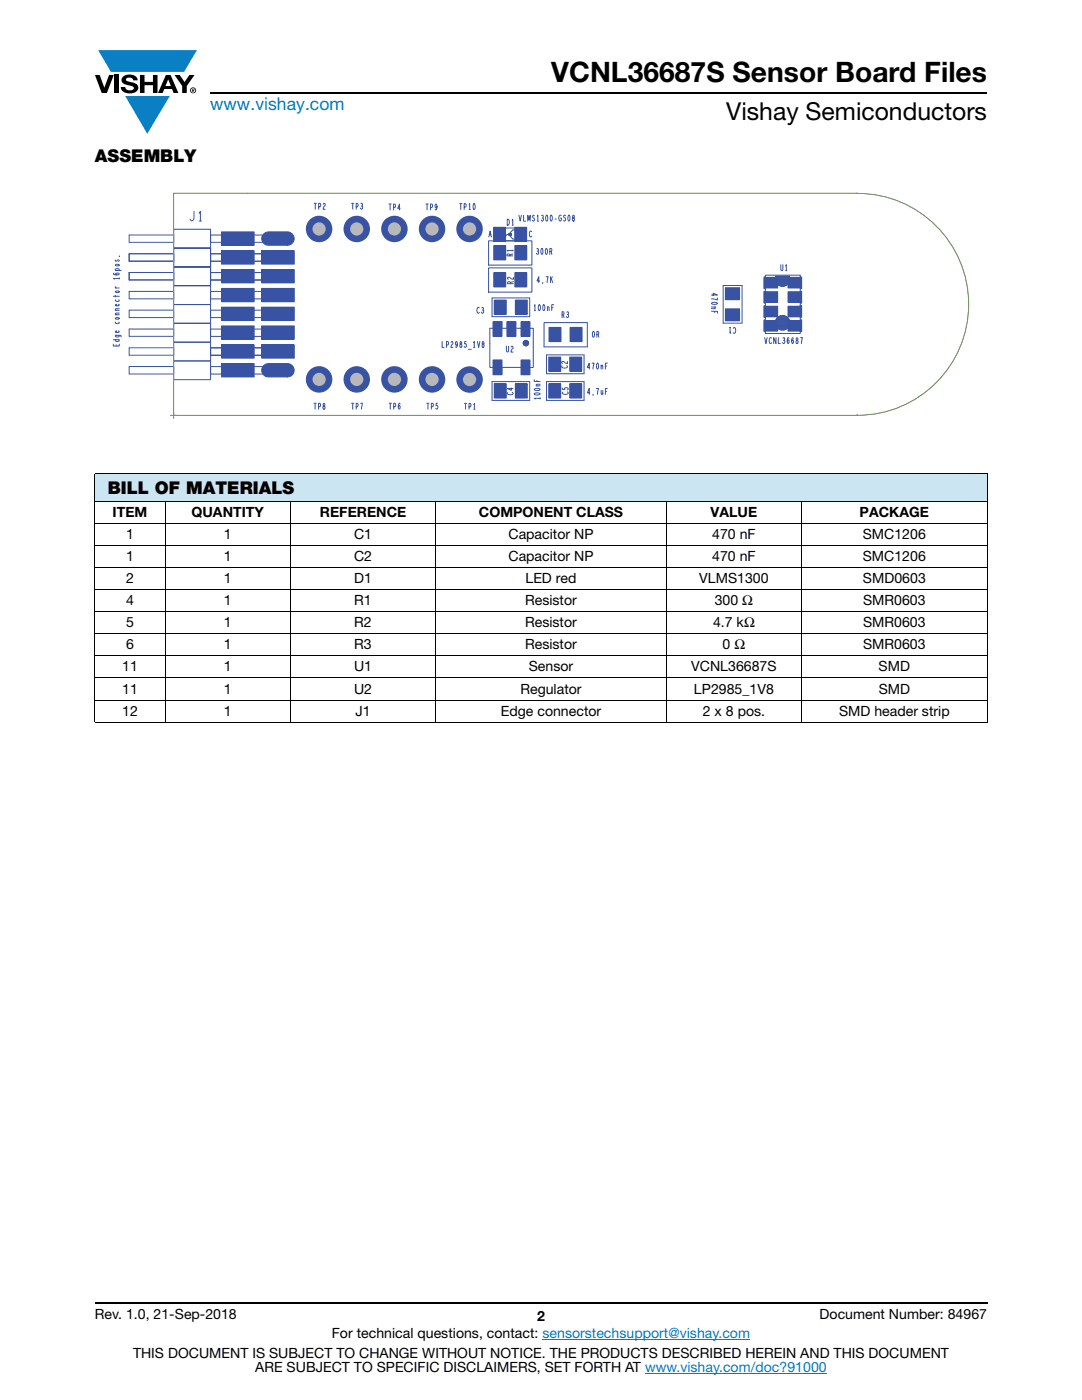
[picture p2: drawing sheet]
<svg xmlns="http://www.w3.org/2000/svg" width="216mm" height="279mm" viewBox="0 0 216 279" stroke-linecap="round" stroke-linejoin="round" font-family="sans-serif">
<g fill="#0a7fc3">
<path d="M19.6 10h19.7l-2.6 4.3h-1.1h-13.5z"/>
<path d="M25 19.2h8.9l-4.5 7.5z"/>
</g>
<g fill="#000">
<path d="M18.9 15h1l.9 2.5 1-2.5h.9l-1.4 3.6h-1zM22.9 15h.9v3.6h-.9zM24.6 15.3a2.1 2.1 0 0 1 2.8 .3l.1 .4h-.9a.79 .79 0 0 0-.7-.5 .79 .79 0 0 0-.8 .4l.3 .3 1 .2a1.08 1.08 0 0 1 1.2 1 1.08 1.08 0 0 1-1.1 1.2 1.73 1.73 0 0 1-2.4-1.2h.9a.96 .96 0 0 0 .8 .6 .96 .96 0 0 0 .9-.4 1.31 1.31 0 0 0-1.2-.6 1.03 1.03 0 0 1-1.1-.6 1.03 1.03 0 0 1 .2-1.1zM27.9 15h.9v1.3h1.7v-1.3h.9v3.6h-.9v-1.6h-1.7v1.6h-.9zM34.8 15h1.1l.9 1.4 1-1.4h1l-1.5 2.2v1.4h-.9v-1.4z"/>
<path d="M33.6 15.9l.5 1.3h-1.1zM33.1 15l-1.6 3.6h1l.3-.8h1.5l.3 .8h1l-1.6-3.6z"/>
<path d="M38.4 17.8h.2v.2h-.2zM38.3 17.7v.7h.1v-.3l.4 .3-.2-.3 .2-.2-.1-.2z"/>
<path d="M38.1 18a.46 .46 0 0 1 .9 0 .46 .46 0 0 1-.9 0zM37.9 18a.6 .6 0 0 0 1.2 0 .6 .6 0 0 0-1.2 0z"/>
</g>
<path d="M42 18.6h155M18.9 260h178.1" fill="none" stroke="#000" stroke-width=".36"/>
<path d="M108.2 267.3h41.5M128.7 274h36.3" fill="none" stroke="#007ec4" stroke-width=".2"/>
<path d="M18.9 94.5h178.1v5.5h-178.1z" fill="#cce5f3"/>
<g fill="none" stroke="#000" stroke-width=".2">
<path d="M18.9 94.5h178.1M18.9 94.6v49.4M33 99.9v44.3M58 99.9v44.3M87 99.9v44.3M132.9 99.9v44.3M160 99.9v44.3M197 94.6v49.4M18.9 100h178.1M18.9 104.4h178.1M18.9 108.8h178.1M18.9 113.3h178.1"/>
<path d="M18.9 117.7h178.1M18.9 122.1h178.1M18.9 126.5h178.1M18.9 130.9h178.1M18.9 135.3h178.1M18.9 139.7h178.1M18.9 144.1h178.1"/>
</g>
<path d="M22.5 38.5h170.9v45.1h-170.9z" fill="#fff"/>
<g fill="none" stroke="#3953a4" stroke-width=".2">
<path d="M22.6 59.1h1.2M22.8 54.5l-.2 .2 .4 .2h.5l.3-.2-.3-.2-.4 .1v.2l.2 .1M23 59v.3M23 57.5h.8M23 54h1.2M23 58.2h.8a.41 .41 0 0 1-.4 .2 .41 .41 0 0 1-.4-.2zM23 52.9l.6-.2 .2 .2-.6 .2zM23.1 57.2l-.1 .1 .2 .2M23.1 51.9l-.1 .1 .2 .1 .4-.2 .2 .1-.1 .2M23.1 59.8l-.1 .2 .3 .1h.5l-.1-.3M23.2 54l-.2-.3 .6-.1 .2 .1-.2 .3M23.9 51.1h.1"/>
<path d="M23.8 55.6h-1.2l.3 .1M23.8 55.4v.3M25.8 48.4h8.8M34.6 46.9h-8.8v1.5M34.6 50.6h-8.8v1.5h8.8M34.6 54.4h-8.8v1.5h8.8M34.6 58.2h-8.8v1.4h8.8M34.6 45.8h7.4v30h-7.4zM34.6 53.3h7.4M34.6 49.5h7.4M38.7 42.2v1.5l-.4 .4-.4-.4M39.7 44.1h.5"/>
<path d="M39.7 42.6l.3-.4v1.9M42 58.2h15.5v1.4h-15.5M42 54.4h15.5v1.5h-15.5M42 50.7h15.5v1.4h-15.5M42 46.9h15.5v1.5h-15.5M42 57h-7.4M45.2 46.9v1.5M45.2 50.7v1.4M45.2 54.4v1.5M45.2 58.2v1.4M49.5 46.9v1.5M49.5 50.7v1.4"/>
<path d="M49.5 54.4v1.5M49.5 58.2v1.5M53.5 46.9v1.5M53.5 50.7v1.4M53.5 54.4v1.5M53.5 58.2v1.5M62.7 40.6h.5M62.9 40.6v1.2M63.6 41.3h.2l.2-.2-.2-.5h-.2v1.2M64.5 40.8l.1-.2h.2l.1 .3-.4 .9h.4M70.1 40.6h.5M70.4 40.6v1.2"/>
<path d="M71.1 41.3a.35 .35 0 0 0 .4-.4 .35 .35 0 0 0-.4-.3v1.2M72 40.7l.3-.1-.1 .5M72.1 41.1l.3 .2-.1 .3-.1 .2-.3-.3M77.6 40.7h.5M77.8 40.7v1.2M78.5 41.4a.35 .35 0 0 0 .4-.3 .35 .35 0 0 0-.4-.4v1.2M79.9 41.6h-.5l.3-.9v1.2M85 40.7h.4M85.2 40.7v1.2M85.9 41.4l.4-.2-.1-.5h-.3v1.2M87.2 41.2l-.1 .3a.37 .37 0 0 1-.3-.4 .37 .37 0 0 1 .3-.4 1.01 1.01 0 0 1-.1 1.2l-.2-.1M91.7 40.6h.5"/>
<path d="M91.9 40.6v1.2M92.6 41.3l.4-.1-.1-.6h-.3v1.2M93.6 41.8h.2M93.6 40.9l.1-.3v1.2M94.5 40.7l.1-.1a.85 .85 0 0 1 0 1.2l-.2-.6zM97.5 48.1h8.6v4.8h-8.6zM97.5 53.5h8.6v4.8h-8.6zM97.5 47.3l.3-1.2 .2 1.2M97.6 46.9h.4M98.2 59.5h7.5v3.7h-7.5zM99.5 48h.8M99.5 47.9h.8"/>
<path d="M99.5 47.8h.8M99.5 47.7h.8M99.5 47.6h.8M99.5 47.5h.8M99.5 47.4h.8M99.5 47.3h.8M99.5 47.2h.8M99.5 47h.8M99.5 46.9h.8M99.5 46.8h.8M99.5 46.6h.8M99.5 46.5h.8"/>
<path d="M99.5 46.4h.8M99.5 46.3h.8M99.5 46.2h.8M99.5 46.1h.8M99.5 45.9h.8M99.5 45.8h.8M99.5 45.7h.8M99.5 45.6h.8M99.5 46.7h.8M99.5 45.5h4.6v2.6h-4.6zM100.3 45.5v2.6h-.8M100.3 46l.5 .1v1.1l.4-.4h.4"/>
<path d="M101.2 43.7h.2a.7 .7 0 0 1-.2 1.2zM101.6 46.6h.4v.4h-.4zM101.6 46.9h.4M101.6 46.8h.4M101.6 46.7h.4M101.8 51.1v-.3l-.2-.1-.4 .1v.3h1.1M101.9 56.6l-.2-.4-.4 .2v.2h1.1M102.2 44.9h.2M102.2 44l.1-.3v1.2M102.3 50.7l-.5 .1M102.3 50h-1.1l.2 .1M102.3 49.9v.2"/>
<path d="M102.4 55.3v.4l-.8-.4-.3 .1v.2l.2 .1M102.4 56.2l-.5 .2M103.3 48h.8M103.3 47.9h.8M103.3 47.8h.8M103.3 47.6h.8M103.3 47.5h.8M103.3 47.4h.8M103.3 47.3h.8M103.3 47.2h.8M103.3 47h.8M103.3 46.9h.8"/>
<path d="M103.3 46.8h.8M103.3 46.7h.8M103.3 46.6h.8M103.3 46.5h.8M103.3 46.4h.8M103.3 46.3h.8M103.3 46.2h.8M103.3 46.1h.8M103.3 45.9h.8M103.3 45.8h.8M103.3 45.7h.8M103.3 45.6h.8"/>
<path d="M103.3 45.5v2.6h.8M103.3 45.9h-1l-.5 .5v.8l.5 .5h1.8M103.5 42.9l.3 1.2 .2-1.2M104.5 42.9v1.2h.4M105.3 44.1v-1.2l.3 1 .2-1v1.2M106.1 46.2l-.1-.1a.66 .66 0 0 0-.2 1.2l.3-.2M106.6 43.1l-.1-.1a.29 .29 0 0 0-.3 .3 .29 .29 0 0 0 .4 .3v.4l-.2 .1-.2-.1M107.1 49.7l.2-.1 .1 .1-.1 .4M107.2 44.1h.3M107.2 43.2l.1-.3v1.2M107.2 50.1a.29 .29 0 0 1 .3 .4 .29 .29 0 0 1-.4 .2l-.1-.2M107.6 56.1h-.4l.3-.9v1.2"/>
<path d="M108.1 49.6h.1l.1 .4v.5l-.2 .3-.2-.6zM108.1 43a.25 .25 0 0 1 .3 .2 .25 .25 0 0 1-.1 .3M108.2 43.5l.2 .2v.2l-.1 .2-.3-.2M108.3 56.4v.2M108.9 49.6h.1a.85 .85 0 0 1 0 1.2l-.2-.6zM109 55.2h.4l-.2 1.2M109 43h.2l.1 .5-.1 .6h-.2a1.07 1.07 0 0 1 0-1.1zM109.7 50.2l.4-.2-.1-.4h-.3v1.2M109.8 55.2v1.2M109.9 43a.64 .64 0 0 1 0 1.1l-.1-.6zM110 50.2l.1 .6M110 55.6l.3 .8"/>
<path d="M110.2 55.2l-.4 .8M110.8 43.7h.2M112 43.1a.31 .31 0 0 0-.4 0 .31 .31 0 0 0-.1 .3 .37 .37 0 0 0 0 .5 .37 .37 0 0 0 .5 .1v-.5h-.2M112.8 43.1l-.1-.2a.32 .32 0 0 0-.2 .4 .32 .32 0 0 0 .3 .2v.5l-.2 .1-.2-.1M113.5 43h.1l.1 .5-.1 .6h-.1a1.07 1.07 0 0 1 0-1.1zM114.3 43a.44 .44 0 0 0 .3 .7v.3a.31 .31 0 0 1-.4-.2 .31 .31 0 0 1 .3-.4l.1-.3zM142 58.9h1.1l-.8-.4v.5M143.1 59.5v.4l-1.1-.3M144.3 57h3.8v7.5h-3.8zM152.4 58.2h.3v2.3h-.3zM152.4 55.3h.3v2.3h-.3zM152.7 54.9h7v11.7h-7z"/>
<path d="M153.4 56.1h.6M153.4 56h.6M153.4 55.9h.6M153.5 56.2h.4M153.5 55.8h.4M154.7 55.8h2.9M154.7 55.7h2.9M154.7 56h2.9M154.7 55.9h2.9M154.7 55.6h2.9M154.7 55.5h2.9M154.7 56.1h2.9"/>
<path d="M154.7 55.3h2.9M154.8 55.2h2.8M154.8 56.2h2.7M154.8 56.3h2.7M154.8 55.1h2.7a1.45 1.45 0 0 1-1.4 2 1.45 1.45 0 0 1-1.3-2zM154.9 56.4h2.5M154.9 56.5h2.5M155 56.6h2.3M155.1 56.7h2.1M155.3 56.9h1.7M155.4 57h1.5M155.7 57.1h1"/>
<path d="M155.8 52.8v1.1l.2 .1 .2-.1v-1.1M156.8 53.1l.1-.3v1.2M156.8 54h.2M159.7 58.2h.3v2.3h-.3zM159.7 55.3h.3v2.3h-.3zM22.6 67.8h1.2M22.6 68.7v.4h1.2v-.4M23 62.8h.8M23 61.9h.8M23 66.9h1.1l.1 .1-.1 .2M23 63.5h.8a.41 .41 0 0 1-.4 .2 .41 .41 0 0 1-.4-.2zM23.1 64.3v.2l.3 .1 .4-.1-.1-.2"/>
<path d="M23.1 67.8l-.1 .2 .3 .2 .5-.2-.2-.2M23.2 66.9l-.1 .3 .3 .1 .4-.1-.2-.3M23.2 68.8v.3M23.6 60.7l.2 .2a.42 .42 0 0 1-.7-.1l.2-.1v.3M23.6 66l.2 .2-.2 .2-.5-.1v-.2l.2-.1v.4M23.8 62.5h-.7l-.1 .2 .2 .1M23.8 61.6h-.7l-.1 .3h.2M34.6 61.9h-8.8v1.5h8.8M34.6 65.7h-8.8v1.4h8.8M34.6 69.4h-8.8v1.5h8.8M34.6 73.2h-8.8v1.4h8.8M34.6 68.3h7.4"/>
<path d="M34.6 72h7.4M42 65.7h15.5v1.4h-15.5M42 73.2h15.5v1.4h-15.5M42 69.4h15.5v1.5h-15.5M42 61.9h15.5v1.5h-15.5M42 64.5h-7.4M42 60.8h-7.4M45.2 61.9v1.5M45.2 65.7v1.4M45.2 69.4v1.5M45.2 73.2v1.4M49.5 61.9v1.5"/>
<path d="M49.5 65.7v1.4M49.5 69.4v1.5M49.5 73.2v1.4M53.5 61.9v1.5M53.5 65.7v1.4M53.5 69.4v1.5M53.5 73.2v1.4M88.2 68.2v1.1h.4M89.1 68.8h.2l.2-.2-.2-.4h-.2v1.1M90 68.3l.3-.1 .1 .3-.4 .8h.4M91.3 68.6l-.1 .3h-.2l-.1-.2 .1-.5a.78 .78 0 0 1 .1 1.1l-.2-.1M91.9 68.2a.44 .44 0 0 0 .3 .7l-.2 .4a.33 .33 0 0 1-.3-.3 .33 .33 0 0 1 .4-.4v-.3z"/>
<path d="M93 68.2h-.3l.1 .4a.33 .33 0 0 1 .3 .4 .33 .33 0 0 1-.4 .3l-.1-.2M93.4 69.7h.6M94.5 69.3h.2M94.5 68.4l.1-.2v1.1M95.3 68.2l.2 1.1 .3-1.1M95.6 61.4h-.3l-.1 .6a.39 .39 0 0 0 .3 .5l.1-.2M96.1 61.4h.3v.5M96.3 61.9l.2 .1v.3l-.1 .2-.3-.2M96.3 68.2a.44 .44 0 0 0 .3 .7l-.1 .4a.33 .33 0 0 1-.3-.3 .33 .33 0 0 1 .3-.4v-.3zM97.8 65.5h8.6v7.8h-8.7v-7.8M98.2 76.2h7.5v3.7h-7.5zM98.5 74.7h1.6"/>
<path d="M98.5 74.6h1.6M98.5 74.5h1.6M98.5 74.4h1.6M98.5 74.3h1.6M98.5 74.1h1.6M98.5 74h1.6M98.5 73.9h1.6M98.5 73.8h1.6M98.5 73.7h1.6M98.5 73.6h1.6M98.5 73.5h1.6v1.3h-1.6zM98.5 65.4h1.6"/>
<path d="M98.5 65.3h1.6M98.5 65.2h1.6M98.5 65.1h1.6M98.5 65h1.6M98.5 64.8h1.6M98.5 64.7h1.6M98.5 64.6h1.6M98.5 64.5h1.6M98.5 64.4h1.6M98.5 64.3h1.6M98.5 64.2h1.6v1.3h-1.6zM101 69.1v.8l.3 .4 .2-.2v-1"/>
<path d="M101.2 65.4h1.6M101.2 65.3h1.6M101.2 65.2h1.6M101.2 65.1h1.6M101.2 65h1.6M101.2 64.8h1.6M101.2 64.7h1.6M101.2 64.6h1.6M101.2 64.5h1.6M101.2 64.4h1.6M101.2 64.3h1.6M101.2 64.2h1.6v1.3h-1.6z"/>
<path d="M102 69.3l.3-.2 .1 .4-.4 .4v.4h.4M102 77.4v.5l-.8-.4h1.2M102.2 78.3l.2 .2a.71 .71 0 0 1-1.2 0l.1-.2M104.1 65.4h1.5M104.1 65.3h1.5M104.1 65.2h1.5M104.1 65.1h1.5M104.1 65h1.5M104.1 64.8h1.5M104.1 64.7h1.5M104.1 64.6h1.5M104.1 64.5h1.5"/>
<path d="M104.1 64.4h1.5M104.1 64.3h1.5M104.1 74.7h1.5M104.1 74.6h1.5M104.1 74.5h1.5M104.1 74.4h1.5M104.1 74.3h1.5M104.1 74.1h1.5M104.1 74h1.5M104.1 73.9h1.5M104.1 73.8h1.5M104.1 73.7h1.5"/>
<path d="M104.1 73.6h1.5M104.1 73.5h1.5v1.3h-1.5zM104.1 64.2h1.5v1.3h-1.5zM104.4 68.6h1.1M104.4 68.5h1.1M104.4 68.3h1.1M104.4 68.7h1.1M104.4 68.3h1M104.5 68.8h.9M104.5 68.1h.9M104.6 68.9h.7M104.6 68h.7"/>
<path d="M104.8 69h.3M104.9 67.9h.1M106.6 75.8v.3h1.2M106.6 78.5l.6-.1 .5 .1a.64 .64 0 0 1-1.1 0zM106.6 77.6a.7 .7 0 0 1 1.1 .2 .71 .71 0 0 1-1.1-.2zM106.6 62h.2M106.6 61.1l.1-.3v1.2M107 77h.8M107.2 75.9v.2M107.5 60.9l.1-.1a.85 .85 0 0 1 0 1.2l-.2-.6zM107.8 76.7h-.7l-.1 .2 .2 .1M107.8 79.5h-1.2l.2 .1"/>
<path d="M107.8 79.4v.2M108.4 60.9a.64 .64 0 0 1 0 1.1l-.1-.4zM108.6 64.4h8.6v4.8h-8.6zM109.1 70.8h7.4v3.8h-7.4zM109.1 76.2h7.4v3.7h-7.4zM109.2 61.4l.1-.2 .2 .1 .1 .7M109.2 61.2v.8M110.1 61.4h.2M110.5 60.8h-.4v1.2M112.2 62.8l.3-.1-.1-.5h-.2v1.2M112.2 77.4v.3h.5v-.3h.4l.3 .2-.2 .2M112.4 62.8l.1 .6"/>
<path d="M113.1 73l.1 .1a.62 .62 0 0 1-.9 .3l-.3-.3 .2-.1M113.1 62.3l.2-.1 .1 .2-.1 .4M113.2 78.2l.1 .1a.57 .57 0 0 1-.4 .5 .57 .57 0 0 1-.5-.2l-.2-.2 .1-.1M113.2 62.8l.3 .1v.3l-.2 .2-.3-.2M113.2 72.1v.5l-.8-.5-.4 .2 .2 .2M117.7 73.3h-.5l.4-.8v1.2M117.7 78.4h-.5l.4-.9v1.2M118.1 72.5h.4l-.2 1.2M118.3 66.2a.62 .62 0 0 1 .2 1l-.1 .1-.1-.1zM118.4 78.7l-.1 .2M119 77.5h.4l-.2 1.2M119.1 66.7l.4-.1-.2-.5h-.2v1.2"/>
<path d="M119.1 72.5h.2l.1 .4v.5l-.2 .3-.2-.6zM119.3 66.7l.2 .6M119.9 77.9l.1 .8 .3-.2M119.9 73.1l.1-.2 .2 .1 .1 .7M119.9 72.9v.8M120.3 77.9v.8M120.8 78.1h.2M120.8 73h.2M121.2 77.5h-.4v1.2M121.2 72.5h-.4v1.2M142 62.1h1.1v.4M142 61.3h.8"/>
<path d="M142 60.5a.7 .7 0 0 1 1.1 .1 .77 .77 0 0 1-1.1-.1zM142.6 61.3l.1 .1v.2h-.7M142.6 62.1v.3M145.5 65.3h.3M145.7 65.3v1.2l.1-.2M146.3 65.5h.1a.31 .31 0 0 1 .4 0 .31 .31 0 0 1 0 .4l-.2 .6-.3-.1M152.4 63.8h.3v2.4h-.3zM152.4 61h.3v2.4h-.3zM152.6 67.4l.2 1.2 .3-1.2M153.9 67.5v-.1a.61 .61 0 0 0-.5 .5 .61 .61 0 0 0 .3 .6l.3-.1M154.7 64.5h2.9M154.7 64.4h2.9"/>
<path d="M154.7 64.3h2.9M154.7 64.6h2.9M154.7 64.2h2.9M154.7 64.8h2.9M154.7 64.7h2.9M154.7 64.1h2.9M154.8 64h2.8M154.8 65h2.7M154.8 63.9h2.7M154.8 65.1h2.7M154.8 63.8h2.7M154.8 67.4v1.2l-.4-1.2v1.2"/>
<path d="M154.9 65.2h2.5M154.9 63.7h2.5M154.9 65.3h2.4M155 63.5h2.3M155.1 65.4h2.2M155.1 63.4h2.2M155.1 65.5h2M155.2 63.3h1.9M155.3 65.6h1.7M155.3 63.2h1.7M155.3 67.4v1.2h.4M155.5 65.7h1.3"/>
<path d="M155.5 63.1h1.3M155.7 65.8h.9M155.8 63h.7M156.2 67.5a.24 .24 0 0 1 .4 .1 .24 .24 0 0 1-.2 .3M156.4 67.9a.29 .29 0 0 1 .2 .4 .29 .29 0 0 1-.4 .2v-.2M157.4 67.5v-.1a.66 .66 0 0 0-.2 1.1h.1l.2-.4-.2-.3-.2 .3M158.3 67.5l-.2-.1-.1 .4v.6l.2 .2 .1-.3v-.5h-.2l-.1 .3M158.9 67.5v.4l.3 .2v.4h-.2a.44 .44 0 0 1 .2-.7l-.2-.4zM159.7 63.8h.3v2.4h-.3zM159.7 61h.3v2.3h-.3zM159.7 67.4h.4l-.2 1.2M62.7 80.5h.4"/>
<path d="M62.9 80.5v1.2M63.6 81.2h.2l.1-.2-.1-.5h-.2v1.2M64.6 80.5a.44 .44 0 0 0 .2 .7v.4a.31 .31 0 0 1-.4-.3 .31 .31 0 0 1 .3-.3l.1-.4zM70.1 80.5h.5M70.4 80.5v1.2M71.1 81.2a.35 .35 0 0 0 .4-.4 .35 .35 0 0 0-.4-.3v1.2M72 80.5h.3l-.2 1.2M77.7 80.5h.4M77.9 80.5v1.2M78.6 81.2h.2l.1-.2-.1-.5h-.2v1.2M79.8 80.6l-.2-.1-.1 .3 .1 .8a.34 .34 0 0 0 .3-.3 .34 .34 0 0 0-.3-.4l-.1 .3M85.2 80.5h.4"/>
<path d="M85.4 80.5v1.2M86.1 81.2h.2l.2-.2-.2-.5h-.2v1.2M87.3 80.5h-.3v.5h.3l.1 .4-.2 .3-.2-.2M92.7 80.5h.4M92.9 80.5v1.2M93.6 81.2h.2l.2-.2-.2-.5h-.2v1.2M94.5 81.7h.3M94.5 80.7l.2-.2v1.2"/>
<circle cx="153.7" cy="56" r=".26"/>
<circle cx="104.9" cy="68.5" r=".53"/>
<circle cx="156.1" cy="64.4" r="1.45"/>
</g>
<path d="M171.1 38.6h-136.5v44.9M171.1 38.6h-.2a22.1 22.1 0 0 1 22.4 22.1 22.1 22.1 0 0 1-22.4 22.2l.2-.1M171.1 82.9h-137.1" fill="none" stroke="#648b3c" stroke-width=".2"/>
<path d="M44.2 72.6h6.5v2.6h-6.5z" fill="#3953a4"/>
<path d="M44.2 72.6h6.5v2.6h-6.5z" fill="none" stroke="#3953a4" stroke-width=".2"/>
<path d="M44.2 68.8h6.5v2.7h-6.5z" fill="#3953a4"/>
<path d="M44.2 68.8h6.5v2.7h-6.5z" fill="none" stroke="#3953a4" stroke-width=".2"/>
<path d="M44.2 65h6.5v2.7h-6.5z" fill="#3953a4"/>
<path d="M44.2 65h6.5v2.7h-6.5z" fill="none" stroke="#3953a4" stroke-width=".2"/>
<path d="M44.2 61.3h6.5v2.7h-6.5z" fill="#3953a4"/>
<path d="M44.2 61.3h6.5v2.7h-6.5z" fill="none" stroke="#3953a4" stroke-width=".2"/>
<path d="M44.2 57.6h6.5v2.6h-6.5z" fill="#3953a4"/>
<path d="M44.2 57.6h6.5v2.6h-6.5z" fill="none" stroke="#3953a4" stroke-width=".2"/>
<path d="M44.2 53.8h6.5v2.7h-6.5z" fill="#3953a4"/>
<path d="M44.2 53.8h6.5v2.7h-6.5z" fill="none" stroke="#3953a4" stroke-width=".2"/>
<path d="M44.2 50h6.5v2.7h-6.5z" fill="#3953a4"/>
<path d="M44.2 50h6.5v2.7h-6.5z" fill="none" stroke="#3953a4" stroke-width=".2"/>
<path d="M44.2 46.3h6.5v2.6h-6.5z" fill="#3953a4"/>
<path d="M44.2 46.3h6.5v2.6h-6.5z" fill="none" stroke="#3953a4" stroke-width=".2"/>
<circle cx="63.7" cy="75.7" r="2.64" fill="#3953a4"/>
<circle cx="63.7" cy="75.7" r="1.32" fill="#b6b8bb"/>
<path d="M52.7 72.9l.8-.3h3.9a1.33 1.33 0 0 1 1.3 1.3 1.33 1.33 0 0 1-1.3 1.3h-3.9a1.32 1.32 0 0 1-1.2-.8 1.32 1.32 0 0 1 .4-1.5z" fill-rule="evenodd" fill="#3953a4"/>
<path d="M52.7 72.9l.8-.3h3.9a1.33 1.33 0 0 1 1.3 1.3 1.33 1.33 0 0 1-1.3 1.3h-3.9a1.32 1.32 0 0 1-1.2-.8 1.32 1.32 0 0 1 .4-1.5z" fill="none" stroke="#3953a4" stroke-width=".2"/>
<path d="M52.2 68.8h6.5v2.7h-6.5z" fill="#3953a4"/>
<path d="M52.2 68.8h6.5v2.7h-6.5z" fill="none" stroke="#3953a4" stroke-width=".2"/>
<path d="M52.2 65h6.5v2.7h-6.5z" fill="#3953a4"/>
<path d="M52.2 65h6.5v2.7h-6.5z" fill="none" stroke="#3953a4" stroke-width=".2"/>
<circle cx="63.7" cy="45.7" r="2.64" fill="#3953a4"/>
<circle cx="63.7" cy="45.7" r="1.32" fill="#b6b8bb"/>
<path d="M52.2 61.3h6.5v2.7h-6.5z" fill="#3953a4"/>
<path d="M52.2 61.3h6.5v2.7h-6.5z" fill="none" stroke="#3953a4" stroke-width=".2"/>
<path d="M52.2 57.6h6.5v2.6h-6.5z" fill="#3953a4"/>
<path d="M52.2 57.6h6.5v2.6h-6.5z" fill="none" stroke="#3953a4" stroke-width=".2"/>
<path d="M52.2 53.8h6.5v2.7h-6.5z" fill="#3953a4"/>
<path d="M52.2 53.8h6.5v2.7h-6.5z" fill="none" stroke="#3953a4" stroke-width=".2"/>
<path d="M52.2 50h6.5v2.7h-6.5z" fill="#3953a4"/>
<path d="M52.2 50h6.5v2.7h-6.5z" fill="none" stroke="#3953a4" stroke-width=".2"/>
<path d="M52.7 46.6l.8-.3h3.9a1.33 1.33 0 0 1 1.3 1.3 1.33 1.33 0 0 1-1.3 1.3h-3.9a1.32 1.32 0 0 1-1.2-.8 1.32 1.32 0 0 1 .4-1.5z" fill-rule="evenodd" fill="#3953a4"/>
<path d="M52.7 46.6l.8-.3h3.9a1.33 1.33 0 0 1 1.3 1.3 1.33 1.33 0 0 1-1.3 1.3h-3.9a1.32 1.32 0 0 1-1.2-.8 1.32 1.32 0 0 1 .4-1.5z" fill="none" stroke="#3953a4" stroke-width=".2"/>
<circle cx="86.2" cy="75.7" r="2.64" fill="#3953a4"/>
<circle cx="86.2" cy="75.7" r="1.32" fill="#b6b8bb"/>
<circle cx="78.7" cy="75.7" r="2.64" fill="#3953a4"/>
<circle cx="78.7" cy="75.7" r="1.32" fill="#b6b8bb"/>
<circle cx="71.2" cy="75.7" r="2.64" fill="#3953a4"/>
<circle cx="71.2" cy="75.7" r="1.32" fill="#b6b8bb"/>
<circle cx="71.2" cy="45.7" r="2.64" fill="#3953a4"/>
<circle cx="71.2" cy="45.7" r="1.32" fill="#b6b8bb"/>
<circle cx="78.7" cy="45.7" r="2.64" fill="#3953a4"/>
<circle cx="78.7" cy="45.7" r="1.32" fill="#b6b8bb"/>
<circle cx="86.2" cy="45.7" r="2.64" fill="#3953a4"/>
<circle cx="86.2" cy="45.7" r="1.32" fill="#b6b8bb"/>
<path d="M102.8 76.6h2.4v2.8h-2.4z" fill="#3953a4"/>
<path d="M102.8 76.6h2.4v2.8h-2.4z" fill="none" stroke="#3953a4" stroke-width=".2"/>
<path d="M98.6 76.6h2.4v2.8h-2.4z" fill="#3953a4"/>
<path d="M98.6 76.6h2.4v2.8h-2.4z" fill="none" stroke="#3953a4" stroke-width=".2"/>
<circle cx="93.7" cy="75.7" r="2.64" fill="#3953a4"/>
<circle cx="93.7" cy="75.7" r="1.32" fill="#b6b8bb"/>
<path d="M104 64.2h1.7v2.9h-1.7z" fill="#3953a4"/>
<path d="M104 64.2h1.7v2.9h-1.7z" fill="none" stroke="#3953a4" stroke-width=".2"/>
<path d="M101.2 64.2h1.7v2.9h-1.7z" fill="#3953a4"/>
<path d="M101.2 64.2h1.7v2.9h-1.7z" fill="none" stroke="#3953a4" stroke-width=".2"/>
<path d="M98.4 71.8h1.8v3h-1.8z" fill="#3953a4"/>
<path d="M98.4 71.8h1.8v3h-1.8z" fill="none" stroke="#3953a4" stroke-width=".2"/>
<path d="M104 71.8h1.7v3h-1.7z" fill="#3953a4"/>
<path d="M104 71.8h1.7v3h-1.7z" fill="none" stroke="#3953a4" stroke-width=".2"/>
<path d="M98.4 64.2h1.8v2.9h-1.8z" fill="#3953a4"/>
<path d="M98.4 64.2h1.8v2.9h-1.8z" fill="none" stroke="#3953a4" stroke-width=".2"/>
<path d="M98.6 59.9h2.4v2.8h-2.4z" fill="#3953a4"/>
<path d="M98.6 59.9h2.4v2.8h-2.4z" fill="none" stroke="#3953a4" stroke-width=".2"/>
<path d="M102.8 59.9h2.4v2.8h-2.4z" fill="#3953a4"/>
<path d="M102.8 59.9h2.4v2.8h-2.4z" fill="none" stroke="#3953a4" stroke-width=".2"/>
<circle cx="93.7" cy="45.7" r="2.64" fill="#3953a4"/>
<circle cx="93.7" cy="45.7" r="1.32" fill="#b6b8bb"/>
<path d="M98.5 49h2.4v2.9h-2.4z" fill="#3953a4"/>
<path d="M98.5 49h2.4v2.9h-2.4z" fill="none" stroke="#3953a4" stroke-width=".2"/>
<path d="M102.7 49h2.4v2.9h-2.4z" fill="#3953a4"/>
<path d="M102.7 49h2.4v2.9h-2.4z" fill="none" stroke="#3953a4" stroke-width=".2"/>
<path d="M98.5 54.4h2.4v2.9h-2.4z" fill="#3953a4"/>
<path d="M98.5 54.4h2.4v2.9h-2.4z" fill="none" stroke="#3953a4" stroke-width=".2"/>
<path d="M102.7 54.4h2.4v2.9h-2.4z" fill="#3953a4"/>
<path d="M102.7 54.4h2.4v2.9h-2.4z" fill="none" stroke="#3953a4" stroke-width=".2"/>
<path d="M98.5 45.4h2.4v2.8h-2.4z" fill="#3953a4"/>
<path d="M98.5 45.4h2.4v2.8h-2.4z" fill="none" stroke="#3953a4" stroke-width=".2"/>
<path d="M102.7 45.4h2.4v2.8h-2.4z" fill="#3953a4"/>
<path d="M102.7 45.4h2.4v2.8h-2.4z" fill="none" stroke="#3953a4" stroke-width=".2"/>
<path d="M109.5 71.3h2.4v2.8h-2.4z" fill="#3953a4"/>
<path d="M109.5 71.3h2.4v2.8h-2.4z" fill="none" stroke="#3953a4" stroke-width=".2"/>
<path d="M113.7 71.3h2.4v2.8h-2.4z" fill="#3953a4"/>
<path d="M113.7 71.3h2.4v2.8h-2.4z" fill="none" stroke="#3953a4" stroke-width=".2"/>
<path d="M113.7 76.6h2.4v2.8h-2.4z" fill="#3953a4"/>
<path d="M113.7 76.6h2.4v2.8h-2.4z" fill="none" stroke="#3953a4" stroke-width=".2"/>
<path d="M109.5 76.6h2.4v2.8h-2.4z" fill="#3953a4"/>
<path d="M109.5 76.6h2.4v2.8h-2.4z" fill="none" stroke="#3953a4" stroke-width=".2"/>
<path d="M109.5 65.3h2.4v2.9h-2.4z" fill="#3953a4"/>
<path d="M109.5 65.3h2.4v2.9h-2.4z" fill="none" stroke="#3953a4" stroke-width=".2"/>
<path d="M113.8 65.3h2.4v2.9h-2.4z" fill="#3953a4"/>
<path d="M113.8 65.3h2.3v2.9h-2.3z" fill="none" stroke="#3953a4" stroke-width=".2"/>
<path d="M144.7 57.4h2.9v2.4h-2.9z" fill="#3953a4"/>
<path d="M144.7 57.4h2.9v2.4h-2.9z" fill="none" stroke="#3953a4" stroke-width=".2"/>
<path d="M144.7 61.6h2.9v2.4h-2.9z" fill="#3953a4"/>
<path d="M144.7 61.6h2.9v2.4h-2.9z" fill="none" stroke="#3953a4" stroke-width=".2"/>
<path d="M152.5 64h2.7v2.1h-2.7z" fill="#3953a4"/>
<path d="M152.5 64h2.7v2.1h-2.7z" fill="none" stroke="#3953a4" stroke-width=".2"/>
<path d="M157.2 64h2.7v2.1h-2.7z" fill="#3953a4"/>
<path d="M157.2 64h2.7v2.1h-2.7z" fill="none" stroke="#3953a4" stroke-width=".2"/>
<path d="M152.5 55.4h2.7v2.1h-2.7z" fill="#3953a4"/>
<path d="M152.5 55.4h2.7v2.1h-2.7z" fill="none" stroke="#3953a4" stroke-width=".2"/>
<path d="M152.5 58.2h2.7v2.1h-2.7z" fill="#3953a4"/>
<path d="M152.5 58.2h2.7v2.1h-2.7z" fill="none" stroke="#3953a4" stroke-width=".2"/>
<path d="M152.5 61.1h2.7v2.1h-2.7z" fill="#3953a4"/>
<path d="M152.5 61.1h2.7v2.1h-2.7z" fill="none" stroke="#3953a4" stroke-width=".2"/>
<path d="M157.2 61.1h2.7v2.1h-2.7z" fill="#3953a4"/>
<path d="M157.2 61.1h2.7v2.1h-2.7z" fill="none" stroke="#3953a4" stroke-width=".2"/>
<path d="M157.2 58.2h2.7v2.1h-2.7z" fill="#3953a4"/>
<path d="M157.2 58.2h2.7v2.1h-2.7z" fill="none" stroke="#3953a4" stroke-width=".2"/>
<path d="M157.2 55.4h2.7v2.1h-2.7z" fill="#3953a4"/>
<path d="M157.2 55.4h2.7v2.1h-2.7z" fill="none" stroke="#3953a4" stroke-width=".2"/>
<text font-size="5.6" x="110" y="16.4">VCNL36687S Sensor Board Files</text>
<text font-size="4.9" x="144.9" y="24">Vishay Semiconductors</text>
<text font-size="3.5" fill="#007ec4" x="42" y="21.9">www.vishay.com</text>
<g font-size="3.5">
<text x="18.9" y="32.3">ASSEMBLY</text>
<text x="21.5" y="98.6">BILL OF MATERIALS</text>
</g>
<g font-size="2.8">
<text x="22.5" y="103.1">ITEM</text>
<text x="25.2" y="107.5">1</text>
<text x="38.2" y="103.1">QUANTITY</text>
<text x="44.7" y="107.5">1</text>
<text x="63.8" y="103.1">REFERENCE</text>
<text x="70.7" y="107.5">C1</text>
<text x="95.6" y="103.1">COMPONENT CLASS</text>
<text x="101.5" y="107.5">Capacitor NP</text>
<text x="141.8" y="103.1">VALUE</text>
<text x="142.1" y="107.5">470 nF</text>
<text x="171.5" y="103.1">PACKAGE</text>
<text x="172.1" y="107.5">SMC1206</text>
<text x="25.2" y="112">1</text>
<text x="44.7" y="112">1</text>
<text x="70.7" y="112">C2</text>
<text x="101.5" y="112">Capacitor NP</text>
<text x="142.1" y="112">470 nF</text>
<text x="172.1" y="112">SMC1206</text>
<text x="25.2" y="116.4">2</text>
<text x="44.7" y="116.4">1</text>
<text x="70.7" y="116.4">D1</text>
<text x="104.9" y="116.4">LED red</text>
<text x="139.5" y="116.4">VLMS1300</text>
<text x="172.2" y="116.4">SMD0603</text>
<text x="25.2" y="125.2">5</text>
<text x="25.2" y="120.8">4</text>
<text x="44.7" y="125.2">1</text>
<text x="44.7" y="120.8">1</text>
<text x="70.7" y="125.2">R2</text>
<text x="70.7" y="120.8">R1</text>
<text x="104.8" y="125.2">Resistor</text>
<text x="104.8" y="120.8">Resistor</text>
<text x="142.3" y="125.2">4.7 kΩ</text>
<text x="142.6" y="120.8">300 Ω</text>
<text x="172.2" y="120.8">SMR0603</text>
<text x="172.2" y="125.2">SMR0603</text>
<text x="25.2" y="129.6">6</text>
<text x="44.7" y="129.6">1</text>
<text x="70.7" y="129.6">R3</text>
<text x="104.8" y="129.6">Resistor</text>
<text x="144.2" y="129.6">0 Ω</text>
<text x="172.2" y="129.6">SMR0603</text>
<text x="24.4" y="134">11</text>
<text x="44.7" y="134">1</text>
<text x="70.7" y="134">U1</text>
<text x="105.5" y="134">Sensor</text>
<text x="137.9" y="134">VCNL36687S</text>
<text x="175.3" y="134">SMD</text>
<text x="24.4" y="138.4">11</text>
<text x="24.4" y="142.8">12</text>
<text x="44.7" y="138.4">1</text>
<text x="44.7" y="142.8">1</text>
<text x="70.7" y="138.4">U2</text>
<text x="70.9" y="142.8">J1</text>
<text x="99.9" y="142.8">Edge connector</text>
<text x="103.8" y="138.4">Regulator</text>
<text x="138.5" y="138.4">LP2985_1V8</text>
<text x="140.2" y="142.8">2 x 8 pos.</text>
<text x="167.4" y="142.8">SMD header strip</text>
<text x="175.3" y="138.4">SMD</text>
<text x="18.9" y="263.3">Rev. 1.0, 21-Sep-2018</text>
<text x="107.2" y="263.6">2</text>
<text x="163.6" y="263.3">Document Number: 84967</text>
<text x="66.2" y="267.1">For technical questions, contact: sensorstechsupport@vishay.com</text>
<text x="26.5" y="271">THIS DOCUMENT IS SUBJECT TO CHANGE WITHOUT NOTICE. THE PRODUCTS DESCRIBED HEREIN AND THIS DOCUMENT</text>
<text x="50.9" y="273.8">ARE SUBJECT TO SPECIFIC DISCLAIMERS, SET FORTH AT www.vishay.com/doc?91000</text>
</g>
</svg>
